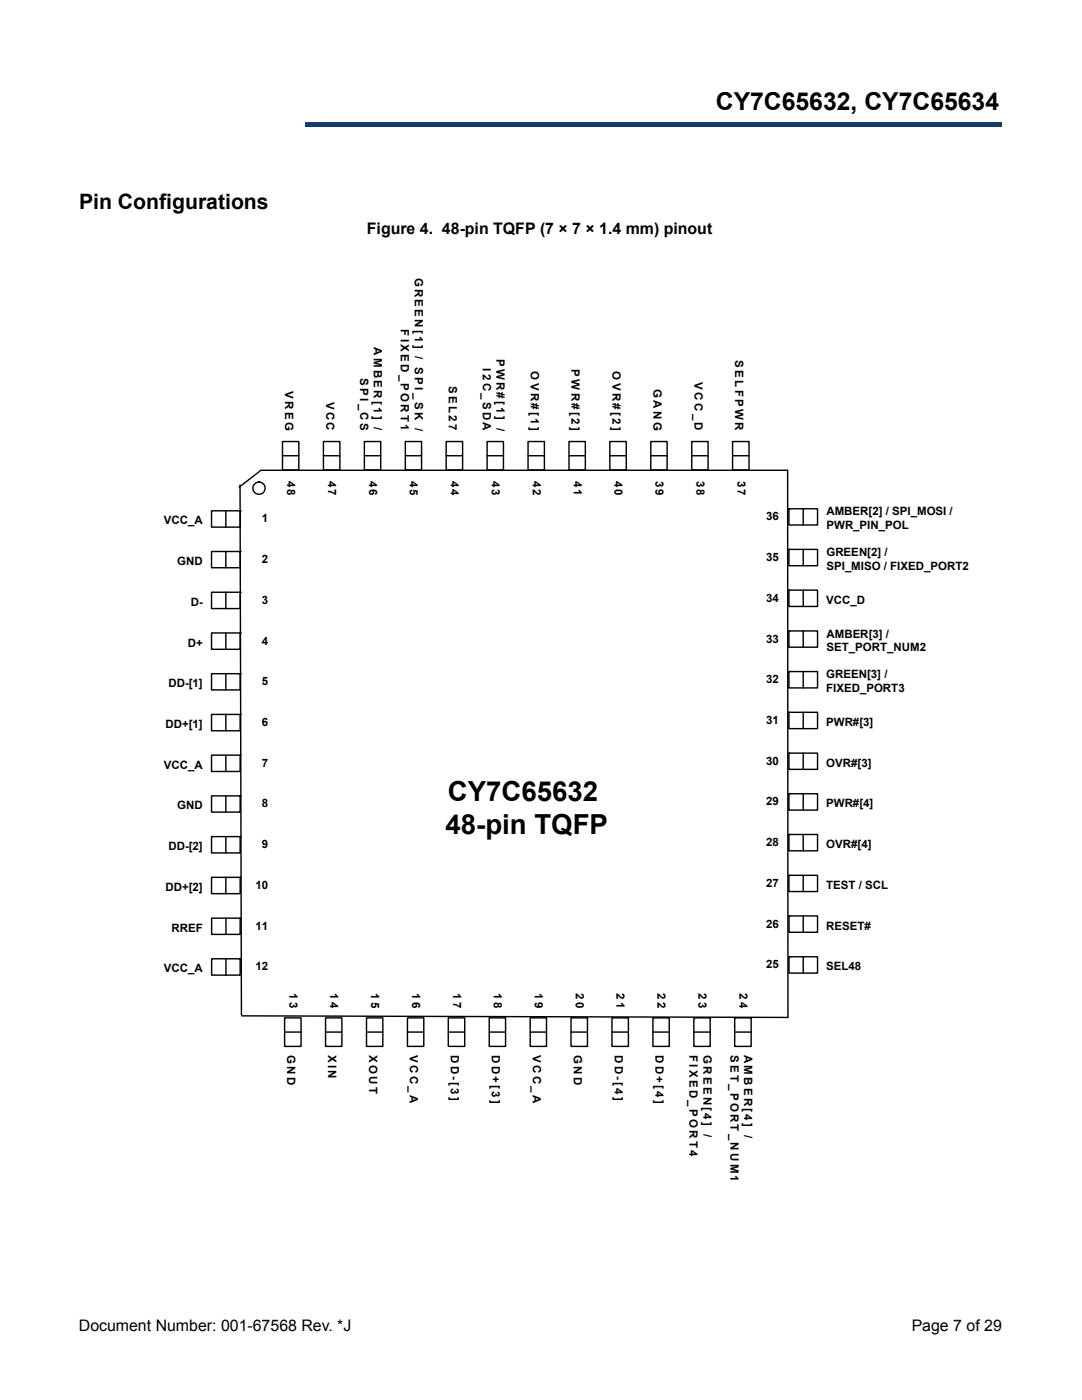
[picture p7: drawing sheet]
<svg xmlns="http://www.w3.org/2000/svg" width="216mm" height="279mm" viewBox="0 0 216 279" stroke-linecap="round" stroke-linejoin="round" font-family="sans-serif">
<path d="M61 24.4h138.8v.9h-138.8z" fill="#163b71"/>
<path d="M61 24.4h138.9" fill="none" stroke="#163b71" stroke-width=".2"/>
<path d="M199.7 24.4h.2v1h-.2z" fill="#163b71"/>
<path d="M61 25.3h138.8" fill="none" stroke="#163b71" stroke-width=".2"/>
<path d="M61 24.3h.1v1h-.1z" fill="#163b71"/>
<g fill="#fff">
<path d="M16.2 10.7h43.7v17.2h-43.7z"/>
<path d="M15.8 44.6h183.7v3.2h-183.7z"/>
<path d="M15.8 47.8h183.7v209h-183.7z"/>
<path d="M18.9 51.6h177.1v187.6h-177.1z"/>
</g>
<path d="M47.2 199.4l5.7 4.2h-5.7z" fill="#fff"/>
<path d="M47.2 199.4l5.7 4.2h-5.7z" fill="none" stroke="#fff" stroke-width=".2"/>
<path d="M157.4 101.5h5.7v3.3h-5.7z" fill="#fff"/>
<path d="M157.4 101.5h5.7v3.3h-5.7zM157.4 101.5h.1M160.3 101.5v3.3" fill="none" stroke="#000" stroke-width=".28"/>
<path d="M157.4 109.6h5.7v3.3h-5.7z" fill="#fff"/>
<path d="M157.4 109.6h5.7v3.3h-5.7zM157.4 109.6h.1M160.3 109.6v3.3" fill="none" stroke="#000" stroke-width=".28"/>
<path d="M157.4 117.8h5.7v3.2h-5.7z" fill="#fff"/>
<path d="M157.4 117.8h5.7v3.2h-5.7zM157.4 117.8h.1M160.3 117.8v3.2" fill="none" stroke="#000" stroke-width=".28"/>
<path d="M157.4 125.9h5.7v3.3h-5.7z" fill="#fff"/>
<path d="M157.4 125.9h5.7v3.3h-5.7zM157.4 125.9h.1M160.3 125.9v3.3" fill="none" stroke="#000" stroke-width=".28"/>
<path d="M157.4 134h5.7v3.3h-5.7z" fill="#fff"/>
<path d="M157.4 134h5.7v3.3h-5.7zM157.4 134h.1M160.3 134v3.3" fill="none" stroke="#000" stroke-width=".28"/>
<path d="M157.4 142.2h5.7v3.2h-5.7z" fill="#fff"/>
<path d="M157.4 142.2h5.7v3.2h-5.7zM157.4 142.2h.1M160.3 142.2v3.2" fill="none" stroke="#000" stroke-width=".28"/>
<path d="M157.4 150.3h5.7v3.2h-5.7z" fill="#fff"/>
<path d="M157.4 150.3h5.7v3.2h-5.7zM157.4 150.3h.1M160.3 150.3v3.2" fill="none" stroke="#000" stroke-width=".28"/>
<path d="M157.4 158.4h5.7v3.3h-5.7z" fill="#fff"/>
<path d="M157.4 158.4h5.7v3.3h-5.7zM157.4 158.4h.1M160.3 158.4v3.3" fill="none" stroke="#000" stroke-width=".28"/>
<path d="M157.4 166.5h5.7v3.3h-5.7z" fill="#fff"/>
<path d="M157.4 166.5h5.7v3.3h-5.7zM157.4 166.5h.1M160.3 166.5v3.3" fill="none" stroke="#000" stroke-width=".28"/>
<path d="M157.4 174.7h5.7v3.2h-5.7z" fill="#fff"/>
<path d="M157.4 174.7h5.7v3.2h-5.7zM157.4 174.7h.1M160.3 174.7v3.2" fill="none" stroke="#000" stroke-width=".28"/>
<path d="M157.4 182.8h5.7v3.3h-5.7z" fill="#fff"/>
<path d="M157.4 182.8h5.7v3.3h-5.7zM157.4 182.8h.1M160.3 182.8v3.3" fill="none" stroke="#000" stroke-width=".28"/>
<path d="M157.4 190.9h5.7v3.3h-5.7z" fill="#fff"/>
<path d="M157.4 190.9h5.7v3.3h-5.7zM157.4 190.9h.1M160.3 190.9v3.3" fill="none" stroke="#000" stroke-width=".28"/>
<path d="M42.2 101.9h5.7v3.3h-5.7z" fill="#fff"/>
<path d="M42.2 101.9h5.7v3.3h-5.7zM45.1 101.9v3.3M47.9 101.9h.1" fill="none" stroke="#000" stroke-width=".28"/>
<path d="M42.2 110.1h5.7v3.2h-5.7z" fill="#fff"/>
<path d="M42.2 110.1h5.7v3.2h-5.7zM45.1 110.1v3.2M47.9 110.1h.1" fill="none" stroke="#000" stroke-width=".28"/>
<path d="M42.2 118.2h5.7v3.3h-5.7z" fill="#fff"/>
<path d="M42.2 118.2h5.7v3.3h-5.7zM45.1 118.2v3.3M47.9 118.2h.1" fill="none" stroke="#000" stroke-width=".28"/>
<path d="M42.2 126.3h5.7v3.3h-5.7z" fill="#fff"/>
<path d="M42.2 126.3h5.7v3.3h-5.7zM45.1 126.3v3.3M47.9 126.3h.1" fill="none" stroke="#000" stroke-width=".28"/>
<path d="M42.2 134.5h5.7v3.2h-5.7z" fill="#fff"/>
<path d="M42.2 134.5h5.7v3.2h-5.7zM45.1 134.5v3.2M47.9 134.5h.1" fill="none" stroke="#000" stroke-width=".28"/>
<path d="M42.2 142.6h5.7v3.2h-5.7z" fill="#fff"/>
<path d="M42.2 142.6h5.7v3.2h-5.7zM45.1 142.6v3.2M47.9 142.6h.1" fill="none" stroke="#000" stroke-width=".28"/>
<path d="M42.2 150.7h5.7v3.3h-5.7z" fill="#fff"/>
<path d="M42.2 150.7h5.7v3.3h-5.7zM45.1 150.7v3.3M47.9 150.7h.1" fill="none" stroke="#000" stroke-width=".28"/>
<path d="M42.2 158.8h5.7v3.3h-5.7z" fill="#fff"/>
<path d="M42.2 158.8h5.7v3.3h-5.7zM45.1 158.8v3.3M47.9 158.8h.1" fill="none" stroke="#000" stroke-width=".28"/>
<path d="M42.2 167h5.7v3.2h-5.7z" fill="#fff"/>
<path d="M42.2 167h5.7v3.2h-5.7zM45.1 167v3.2M47.9 167h.1" fill="none" stroke="#000" stroke-width=".28"/>
<path d="M42.2 175.1h5.7v3.3h-5.7z" fill="#fff"/>
<path d="M42.2 175.1h5.7v3.3h-5.7zM45.1 175.1v3.3M47.9 175.1h.1" fill="none" stroke="#000" stroke-width=".28"/>
<path d="M42.2 183.2h5.7v3.3h-5.7z" fill="#fff"/>
<path d="M42.2 183.2h5.7v3.3h-5.7zM45.1 183.2v3.3M47.9 183.2h.1" fill="none" stroke="#000" stroke-width=".28"/>
<path d="M42.2 191.3h5.7v3.3h-5.7z" fill="#fff"/>
<path d="M42.2 191.3h5.7v3.3h-5.7zM45.1 191.3v3.3M47.9 191.3h.1" fill="none" stroke="#000" stroke-width=".28"/>
<path d="M146.6 203.1h3.3v5.7h-3.3z" fill="#fff"/>
<path d="M146.6 203.1h3.3v5.7h-3.3zM146.6 206h3.3" fill="none" stroke="#000" stroke-width=".28"/>
<path d="M138.5 203.1h3.2v5.7h-3.2z" fill="#fff"/>
<path d="M138.5 203.1h3.2v5.7h-3.2zM138.5 206h3.2" fill="none" stroke="#000" stroke-width=".28"/>
<path d="M130.3 203.1h3.2v5.7h-3.2z" fill="#fff"/>
<path d="M130.3 203.1h3.2v5.7h-3.2zM130.3 206h3.2" fill="none" stroke="#000" stroke-width=".28"/>
<path d="M122.1 203.1h3.3v5.7h-3.3z" fill="#fff"/>
<path d="M122.1 203.1h3.3v5.7h-3.3zM122.1 206h3.3" fill="none" stroke="#000" stroke-width=".28"/>
<path d="M113.9 203.1h3.3v5.7h-3.3z" fill="#fff"/>
<path d="M113.9 203.1h3.3v5.7h-3.3zM113.9 206h3.3" fill="none" stroke="#000" stroke-width=".28"/>
<path d="M105.8 203.1h3.3v5.7h-3.3z" fill="#fff"/>
<path d="M105.8 203.1h3.3v5.7h-3.3zM105.8 206h3.3" fill="none" stroke="#000" stroke-width=".28"/>
<path d="M97.6 203.1h3.3v5.7h-3.3z" fill="#fff"/>
<path d="M97.6 203.1h3.3v5.7h-3.3zM97.6 206h3.3" fill="none" stroke="#000" stroke-width=".28"/>
<path d="M89.5 203.1h3.2v5.7h-3.2z" fill="#fff"/>
<path d="M89.5 206h3.2M89.5 203.1h3.2v5.7h-3.2z" fill="none" stroke="#000" stroke-width=".28"/>
<path d="M81.3 203.1h3.3v5.7h-3.3z" fill="#fff"/>
<path d="M81.3 206h3.3M81.3 203.1h3.3v5.7h-3.3z" fill="none" stroke="#000" stroke-width=".28"/>
<path d="M73.1 203.1h3.3v5.7h-3.3z" fill="#fff"/>
<path d="M73.1 206h3.3M73.1 203.1h3.3v5.7h-3.3z" fill="none" stroke="#000" stroke-width=".28"/>
<path d="M65 203.1h3.2v5.7h-3.2z" fill="#fff"/>
<path d="M65 206h3.2M65 203.1h3.2v5.7h-3.2z" fill="none" stroke="#000" stroke-width=".28"/>
<path d="M56.8 203.1h3.3v5.7h-3.3z" fill="#fff"/>
<path d="M56.8 206h3.3M56.8 203.1h3.3v5.7h-3.3z" fill="none" stroke="#000" stroke-width=".28"/>
<path d="M146.2 88.1h3.3v5.7h-3.3z" fill="#fff"/>
<path d="M146.2 88.1h3.3v5.7h-3.3zM146.2 91h3.3" fill="none" stroke="#000" stroke-width=".28"/>
<path d="M138 88.1h3.3v5.7h-3.3z" fill="#fff"/>
<path d="M138 88.1h3.3v5.7h-3.3zM138 91h3.3" fill="none" stroke="#000" stroke-width=".28"/>
<path d="M129.9 88.1h3.2v5.7h-3.2z" fill="#fff"/>
<path d="M129.9 88.1h3.2v5.7h-3.2zM129.9 91h3.2" fill="none" stroke="#000" stroke-width=".28"/>
<path d="M121.7 88.1h3.3v5.7h-3.3z" fill="#fff"/>
<path d="M121.7 88.1h3.3v5.7h-3.3zM121.7 91h3.3" fill="none" stroke="#000" stroke-width=".28"/>
<path d="M113.5 88.1h3.3v5.7h-3.3z" fill="#fff"/>
<path d="M113.5 88.1h3.3v5.7h-3.3zM113.5 91h3.3" fill="none" stroke="#000" stroke-width=".28"/>
<path d="M105.4 88.1h3.2v5.7h-3.2z" fill="#fff"/>
<path d="M105.4 88.1h3.2v5.7h-3.2zM105.4 91h3.2" fill="none" stroke="#000" stroke-width=".28"/>
<path d="M97.2 88.1h3.3v5.7h-3.3z" fill="#fff"/>
<path d="M97.2 88.1h3.3v5.7h-3.3zM97.2 91h3.3" fill="none" stroke="#000" stroke-width=".28"/>
<path d="M89 88.1h3.3v5.7h-3.3z" fill="#fff"/>
<path d="M89 91h3.3M89 88.1h3.3v5.7h-3.3z" fill="none" stroke="#000" stroke-width=".28"/>
<path d="M80.9 88.1h3.2v5.7h-3.2z" fill="#fff"/>
<path d="M80.9 88.1h3.2v5.7h-3.2zM80.9 91h3.2" fill="none" stroke="#000" stroke-width=".28"/>
<path d="M72.7 88.1h3.3v5.7h-3.3z" fill="#fff"/>
<path d="M72.7 91h3.3M72.7 88.1h3.3v5.7h-3.3z" fill="none" stroke="#000" stroke-width=".28"/>
<path d="M64.5 88.1h3.3v5.7h-3.3z" fill="#fff"/>
<path d="M64.5 91h3.3M64.5 88.1h3.3v5.7h-3.3z" fill="none" stroke="#000" stroke-width=".28"/>
<path d="M56.4 88.1h3.2v5.7h-3.2z" fill="#fff"/>
<path d="M51.9 94l-4.2 3.2M56.4 91h3.2M56.4 88.1h3.2v5.7h-3.2z" fill="none" stroke="#000" stroke-width=".28"/>
<circle cx="51.7" cy="97.4" r="1.22" fill="#fff"/>
<g fill="none" stroke="#000" stroke-width=".28">
<path d="M47.9 96.8l.3 105.7M51.9 93.9h105.3v109.2l-109-.4"/>
<circle cx="51.7" cy="97.4" r="1.22"/>
</g>
<g font-size="5.5">
<text x="89.4" y="159.9">CY7C65632</text>
<text x="88.9" y="166.5">48-pin TQFP</text>
</g>
<text font-size="4.9" x="142.8" y="22">CY7C65632, CY7C65634</text>
<text font-size="4.2" x="15.8" y="41.8">Pin Configurations</text>
<g font-size="3.2">
<text x="73.2" y="46.7">Figure 4. 48-pin TQFP (7 × 7 × 1.4 mm) pinout</text>
<text x="15.7" y="265.6">Document Number: 001-67568 Rev. *J</text>
<text x="181.9" y="265.6">Page 7 of 29</text>
</g>
<g font-size="2.3">
<text x="82.8" y="55.4" transform="rotate(90 82.8 55.4)">G R E E N [ 1 ] / S P I _ S K /</text>
<text x="80" y="65.7" transform="rotate(90 80 65.7)">F I X E D _ P O R T 1</text>
<text x="74.6" y="69.3" transform="rotate(90 74.6 69.3)">A M B E R [ 1 ] /</text>
<text x="99.1" y="71.6" transform="rotate(90 99.1 71.6)">P W R # [ 1 ] /</text>
<text x="146.7" y="71.9" transform="rotate(90 146.7 71.9)">S E L F P W R</text>
<text x="71.9" y="75.5" transform="rotate(90 71.9 75.5)">S P I _ C S</text>
<text x="89.6" y="77.1" transform="rotate(90 89.6 77.1)">S E L 2 7</text>
<text x="96.4" y="73.5" transform="rotate(90 96.4 73.5)">I 2 C _ S D A</text>
<text x="105.9" y="74.1" transform="rotate(90 105.9 74.1)">O V R # [ 1 ]</text>
<text x="114.1" y="73.7" transform="rotate(90 114.1 73.7)">P W R # [ 2 ]</text>
<text x="122.2" y="74.1" transform="rotate(90 122.2 74.1)">O V R # [ 2 ]</text>
<text x="130.4" y="77.7" transform="rotate(90 130.4 77.7)">G A N G</text>
<text x="138.6" y="76.3" transform="rotate(90 138.6 76.3)">V C C _ D</text>
<text x="56.9" y="78" transform="rotate(90 56.9 78)">V R E G</text>
<text x="65.1" y="80.2" transform="rotate(90 65.1 80.2)">V C C</text>
<text x="57.3" y="95.9" transform="rotate(90 57.3 95.9)">4 8</text>
<text x="65.5" y="95.9" transform="rotate(90 65.5 95.9)">4 7</text>
<text x="73.6" y="95.9" transform="rotate(90 73.6 95.9)">4 6</text>
<text x="81.8" y="95.9" transform="rotate(90 81.8 95.9)">4 5</text>
<text x="90" y="95.9" transform="rotate(90 90 95.9)">4 4</text>
<text x="98.1" y="95.9" transform="rotate(90 98.1 95.9)">4 3</text>
<text x="106.3" y="95.9" transform="rotate(90 106.3 95.9)">4 2</text>
<text x="114.5" y="95.9" transform="rotate(90 114.5 95.9)">4 1</text>
<text x="122.6" y="95.9" transform="rotate(90 122.6 95.9)">4 0</text>
<text x="130.8" y="95.9" transform="rotate(90 130.8 95.9)">3 9</text>
<text x="139" y="95.9" transform="rotate(90 139 95.9)">3 8</text>
<text x="147.1" y="95.9" transform="rotate(90 147.1 95.9)">3 7</text>
<text x="32.7" y="104.6">VCC_A</text>
<text x="52.3" y="104.2">1</text>
<text x="152.9" y="103.8">36</text>
<text x="164.9" y="102.9">AMBER[2] / SPI_MOSI /</text>
<text x="164.9" y="105.6">PWR_PIN_POL</text>
<text x="35.4" y="112.8">GND</text>
<text x="52.3" y="112.4">2</text>
<text x="152.9" y="112">35</text>
<text x="164.9" y="111">GREEN[2] /</text>
<text x="164.9" y="113.7">SPI_MISO / FIXED_PORT2</text>
<text x="38.1" y="120.9">D-</text>
<text x="52.3" y="120.5">3</text>
<text x="152.9" y="120.1">34</text>
<text x="164.9" y="120.5">VCC_D</text>
<text x="37.5" y="129">D+</text>
<text x="52.3" y="128.6">4</text>
<text x="152.9" y="128.2">33</text>
<text x="164.9" y="127.3">AMBER[3] /</text>
<text x="164.9" y="130">SET_PORT_NUM2</text>
<text x="33.6" y="137.2">DD-[1]</text>
<text x="52.3" y="136.8">5</text>
<text x="152.9" y="136.4">32</text>
<text x="164.9" y="135.4">GREEN[3] /</text>
<text x="164.9" y="138.1">FIXED_PORT3</text>
<text x="33" y="145.3">DD+[1]</text>
<text x="52.3" y="144.9">6</text>
<text x="152.9" y="144.5">31</text>
<text x="164.9" y="144.9">PWR#[3]</text>
<text x="32.7" y="153.4">VCC_A</text>
<text x="52.3" y="153">7</text>
<text x="152.9" y="152.6">30</text>
<text x="164.9" y="153">OVR#[3]</text>
<text x="35.4" y="161.5">GND</text>
<text x="52.3" y="161.1">8</text>
<text x="152.9" y="160.7">29</text>
<text x="164.9" y="161.1">PWR#[4]</text>
<text x="33.6" y="169.7">DD-[2]</text>
<text x="52.3" y="169.3">9</text>
<text x="152.9" y="168.8">28</text>
<text x="164.9" y="169.3">OVR#[4]</text>
<text x="33" y="177.8">DD+[2]</text>
<text x="51" y="177.4">10</text>
<text x="152.9" y="177">27</text>
<text x="164.9" y="177.4">TEST / SCL</text>
<text x="34.2" y="185.9">RREF</text>
<text x="51" y="185.5">11</text>
<text x="152.9" y="185.1">26</text>
<text x="164.9" y="185.5">RESET#</text>
<text x="32.7" y="194.1">VCC_A</text>
<text x="51" y="193.7">12</text>
<text x="152.9" y="193.2">25</text>
<text x="164.9" y="193.7">SEL48</text>
<text x="57.7" y="198.1" transform="rotate(90 57.7 198.1)">1 3</text>
<text x="65.9" y="198.1" transform="rotate(90 65.9 198.1)">1 4</text>
<text x="74.1" y="198.1" transform="rotate(90 74.1 198.1)">1 5</text>
<text x="82.2" y="198.1" transform="rotate(90 82.2 198.1)">1 6</text>
<text x="90.4" y="198.1" transform="rotate(90 90.4 198.1)">1 7</text>
<text x="98.6" y="198.1" transform="rotate(90 98.6 198.1)">1 8</text>
<text x="106.7" y="198.1" transform="rotate(90 106.7 198.1)">1 9</text>
<text x="114.9" y="198.1" transform="rotate(90 114.9 198.1)">2 0</text>
<text x="123" y="198.1" transform="rotate(90 123 198.1)">2 1</text>
<text x="131.2" y="198.1" transform="rotate(90 131.2 198.1)">2 2</text>
<text x="139.4" y="198.1" transform="rotate(90 139.4 198.1)">2 3</text>
<text x="147.6" y="198.1" transform="rotate(90 147.6 198.1)">2 4</text>
<text x="57.3" y="210.5" transform="rotate(90 57.3 210.5)">G N D</text>
<text x="65.5" y="210.5" transform="rotate(90 65.5 210.5)">X I N</text>
<text x="73.7" y="210.5" transform="rotate(90 73.7 210.5)">X O U T</text>
<text x="81.8" y="210.5" transform="rotate(90 81.8 210.5)">V C C _ A</text>
<text x="90" y="210.5" transform="rotate(90 90 210.5)">D D - [ 3 ]</text>
<text x="98.1" y="210.5" transform="rotate(90 98.1 210.5)">D D + [ 3 ]</text>
<text x="106.3" y="210.5" transform="rotate(90 106.3 210.5)">V C C _ A</text>
<text x="114.5" y="210.5" transform="rotate(90 114.5 210.5)">G N D</text>
<text x="122.7" y="210.5" transform="rotate(90 122.7 210.5)">D D - [ 4 ]</text>
<text x="130.8" y="210.5" transform="rotate(90 130.8 210.5)">D D + [ 4 ]</text>
<text x="137.6" y="210.5" transform="rotate(90 137.6 210.5)">F I X E D _ P O R T 4</text>
<text x="140.4" y="210.5" transform="rotate(90 140.4 210.5)">G R E E N [ 4 ] /</text>
<text x="145.8" y="210.5" transform="rotate(90 145.8 210.5)">S E T _ P O R T _ N U M 1</text>
<text x="148.5" y="210.5" transform="rotate(90 148.5 210.5)">A M B E R [ 4 ] /</text>
</g>
</svg>
